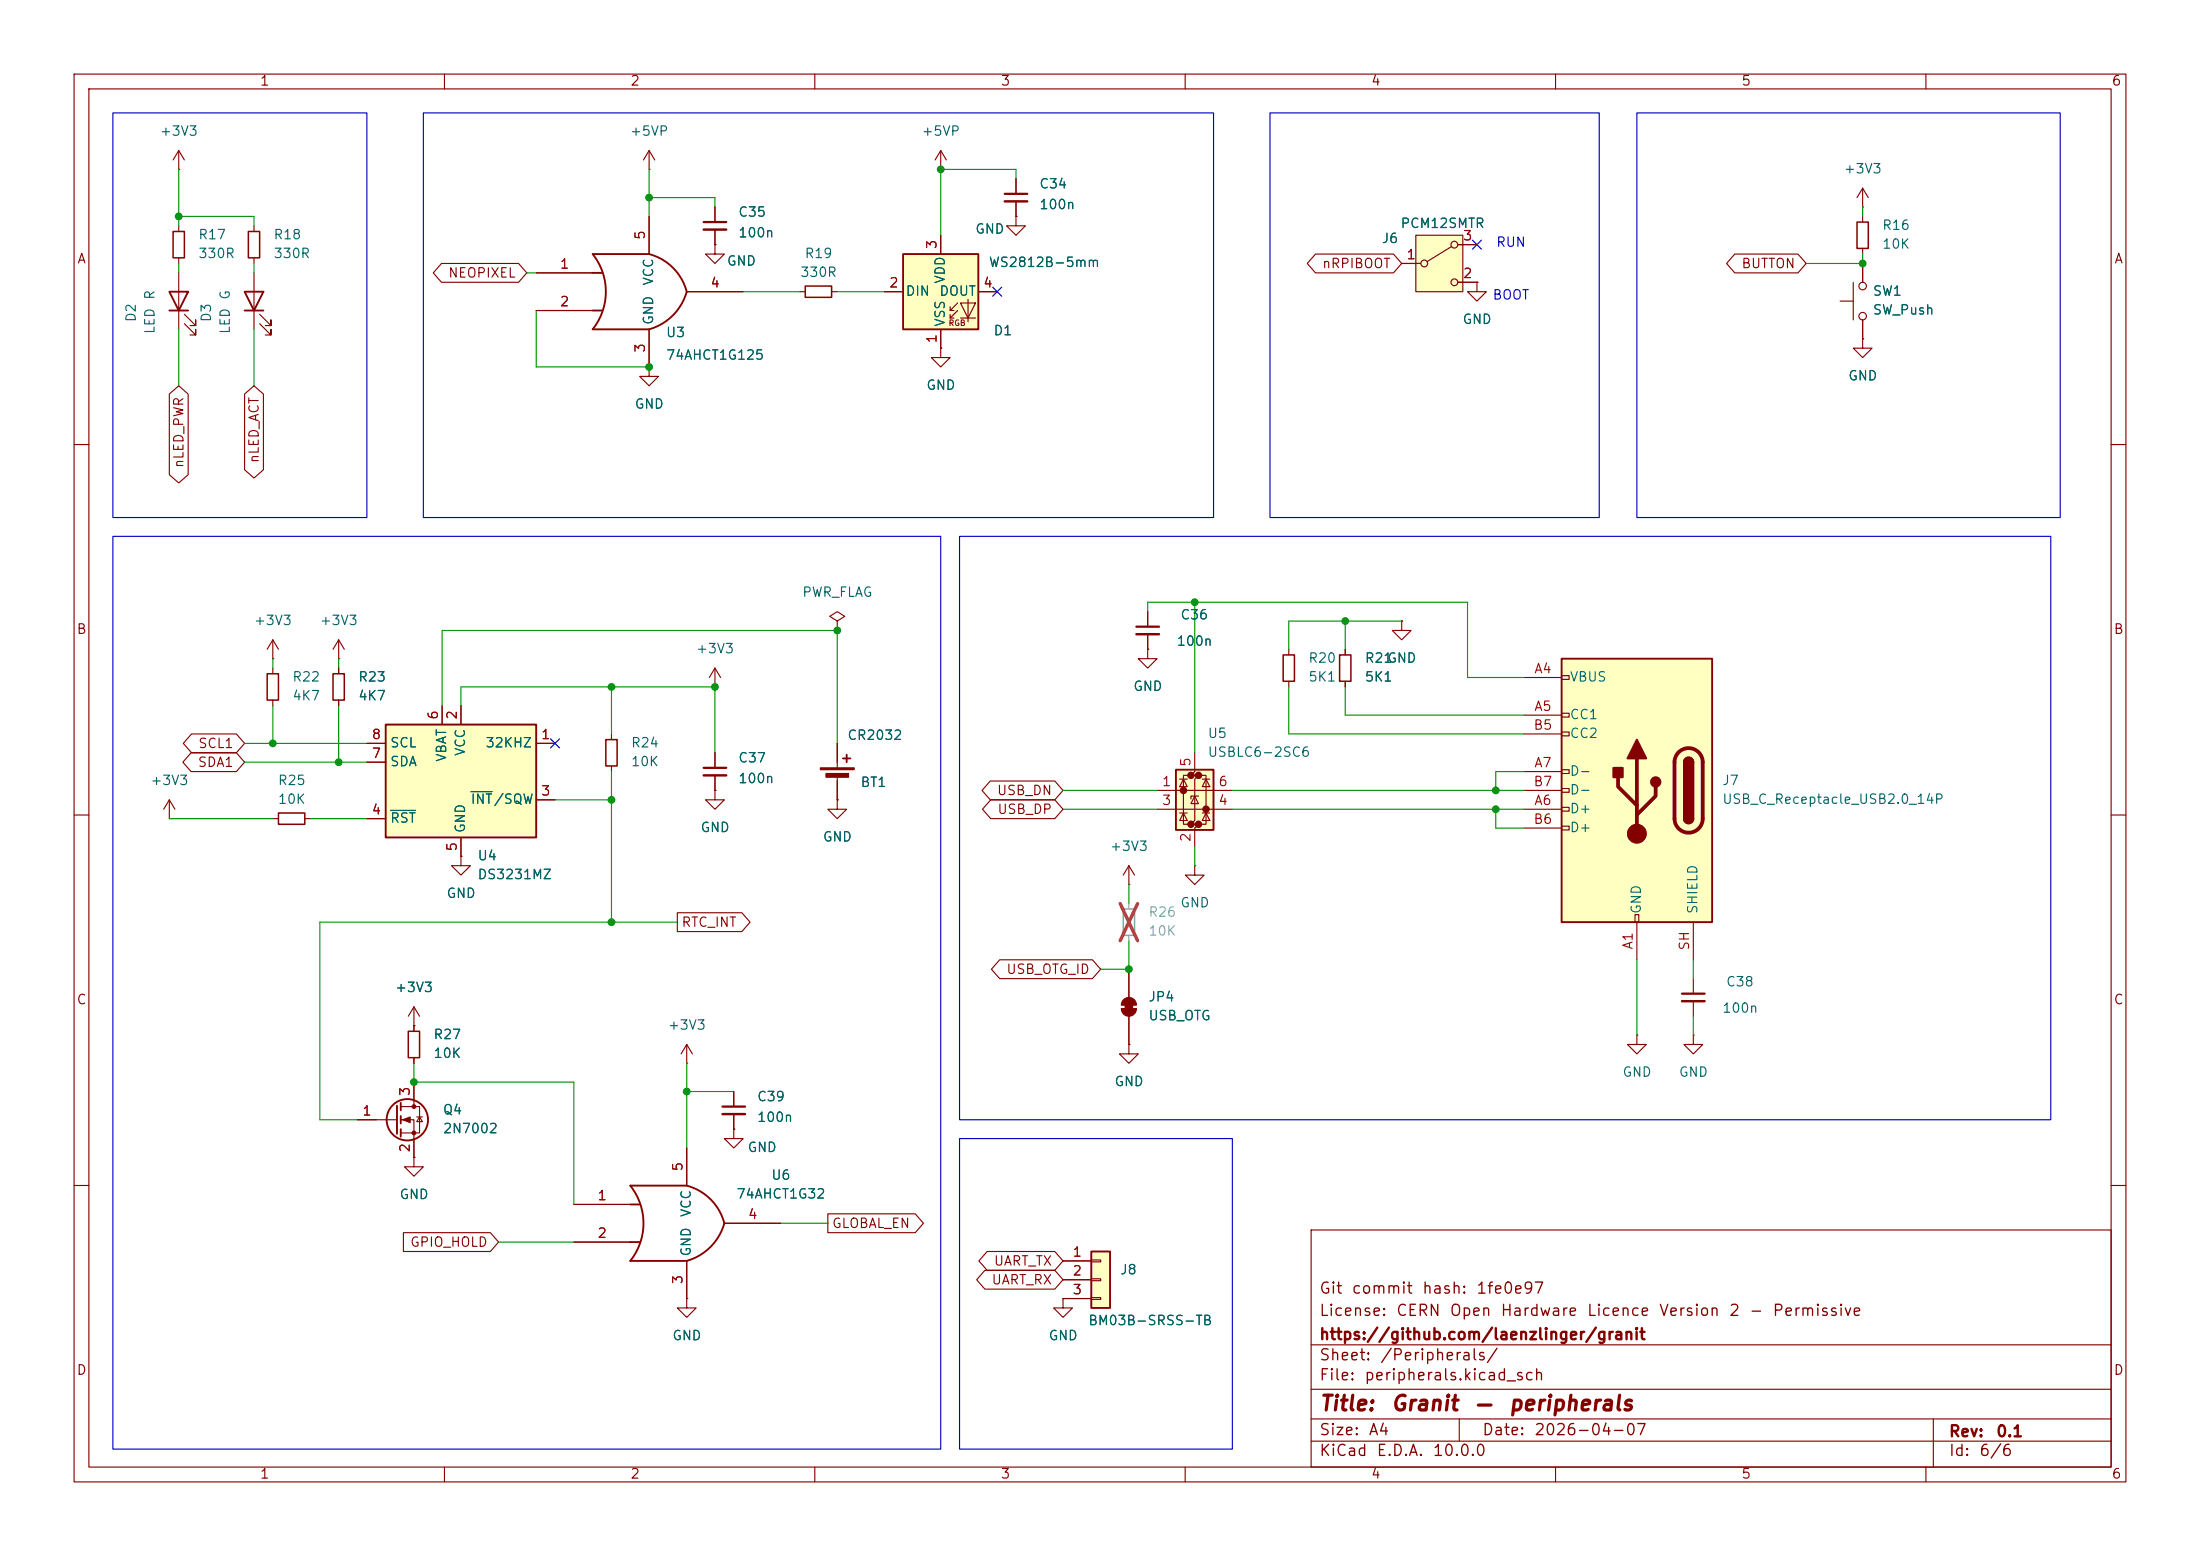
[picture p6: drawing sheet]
<svg xmlns="http://www.w3.org/2000/svg" width="297mm" height="210mm" viewBox="0 0 297 210" stroke-linecap="round" stroke-linejoin="round" font-family="sans-serif">
<g fill="none" stroke="#840000" stroke-width=".15">
<path d="M10 10h277v190h-277zM12 12h273v186h-273zM60 10v2M110 10v2M160 10v2M210 10v2M260 10v2M24.1 30.5v.7M24.1 34.8v.8M10 60h2M285 60h2M10 110h2"/>
<path d="M285 110h2M10 160h2M177 166h108v32h-108zM285 160h2M60 198v2M110 198v2M160 198v2M177 194.5h108M177 191.5h108M177 187.5h108M177 181.5h108M197 191.5v3"/>
<path d="M210 198v2M260 198v2M261 191.5v6.5"/>
</g>
<path d="M23.4 31.2h1.5v3.6h-1.5z" fill="none" stroke="#840000" stroke-width=".2"/>
<path d="M52.1 97.8h20.3v15.2h-20.3z" fill="#ffffc2"/>
<path d="M52.1 97.8h20.3v15.2h-20.3z" fill="none" stroke="#840000" stroke-width=".25"/>
<g fill="none" stroke="#840000" stroke-width=".15">
<path d="M87.6 22.9h.1M87.6 20.3l-.7 1.3M87.6 20.3l.8 1.3M87.6 20.3v2.6M96.5 33v1.3h1.3l-1.3 1.3-1.3-1.3h1.3M96.5 33h.1M96.5 27.9v2.1M96.5 31v2M107.9 39.4h.8M112.3 39.4h.7M127 22.9h.1M127 20.3l-.8 1.3"/>
<path d="M127 20.3l.8 1.3M127 20.3v2.6M87.6 49.5v1.3h1.3l-1.3 1.3-1.2-1.3h1.2M87.6 49.5h.1M59.7 95.3v2.5M62.2 95.3v2.5M82.5 99.1v.7M49.5 100.3h2.6M49.5 110.5h2.6M49.5 102.9h2.6M62.2 113v2.6M72.4 100.3h2.5"/>
<path d="M72.4 108h2.5M82.5 103.4v.7"/>
</g>
<path d="M52.7 109.4h3.4M63.6 106.8h2.8" fill="none" stroke="#006464" stroke-width=".15"/>
<path d="M108.7 38.6h3.6v1.5h-3.6zM81.8 99.8h1.5v3.6h-1.5z" fill="none" stroke="#840000" stroke-width=".2"/>
<path d="M95 30h3" fill="none" stroke="#840000" stroke-width=".3"/>
<path d="M95 31h3" fill="none" stroke="#840000" stroke-width=".33"/>
<g fill="#ffffc2">
<path d="M80 36.8h1.3z"/>
<path d="M80 41.9h1.3z"/>
</g>
<path d="M80 34.3h7.6M80 44.5h7.6" fill="none" stroke="#ffffc2" stroke-width=".14"/>
<path d="M22.9 39.4h2.5l-1.3 2.5zM33 39.4h2.6l-1.3 2.5zM80 34.3h7.6a7.1 7.1 0 0 1 5.1 5.1 7.4 7.4 0 0 1-5.1 5.1h-7.6a8.1 8.1 0 0 0 0-10.2zM80 36.8h1.3M22.9 41.9h2.5M33 41.9h2.6M80 41.9h1.3" fill="none" stroke="#840000" stroke-width=".25"/>
<g fill="none" stroke="#840000" stroke-width=".15">
<path d="M24.1 36.8v7.7M34.3 30.5v.7M34.3 34.8v.8M34.3 36.8v7.7M72.4 36.8h7.6M87.6 29.2v5.1M92.7 39.4h7.6M24.9 43.7l1.5 1.5v-.7v.7h-.7M24.9 42.4l1.5 1.5v-.7v.7h-.7M35.1 43.7l1.5 1.5v-.7v.7h-.8M35.1 42.4l1.5 1.5v-.7v.7h-.8M72.4 41.9h7.6"/>
<path d="M87.6 44.5v5M36.8 88.9h.1M36.8 86.4v2.5M36.8 90.2v.7M36.8 94.5v.8M36.8 86.4l-.7 1.2M36.8 86.4l.8 1.2M45.7 88.9h.1M45.7 86.4v2.5M45.7 90.2v.7M45.7 94.5v.8M45.7 86.4l-.7 1.2"/>
<path d="M45.7 86.4l.8 1.2M113 83.8l1-.6-1-.6-1 .6 1 .6v1.3M113 85.1h.1M62.2 115.6v1.2h1.3l-1.3 1.3-1.2-1.3h1.2M62.2 115.6h.1M152.4 119.4h.1M152.4 116.8l-.8 1.3M152.4 116.8l.8 1.3M152.4 116.8v2.6M161.3 116.8v1.3h1.3l-1.3 1.3-1.3-1.3h1.3M161.3 116.8h.1M151.4 136.1h2"/>
<path d="M151.4 135.6h2M152.4 130.8v3.8M152.4 137.2v3.8M221 139.7v1.3h1.2l-1.2 1.2-1.3-1.2h1.3M221 139.7h.1M92.7 143.5h.1M92.7 141l-.8 1.2M92.7 141l.8 1.2M92.7 141v2.5M99.1 152.4v1.3h1.2l-1.2 1.2-1.3-1.2h1.3M99.1 152.4h.1M99.1 147.3v2.1"/>
<path d="M99.1 150.4v2M152.4 141v1.2h1.3l-1.3 1.3-1.3-1.3h1.3M152.4 141h.1M92.7 175.3v1.2h1.3l-1.3 1.3-1.3-1.3h1.3M92.7 175.3h.1"/>
</g>
<path d="M33.5 31.2h1.6v3.6h-1.6zM36.1 90.9h1.5v3.6h-1.5zM45 90.9h1.5v3.6h-1.5z" fill="none" stroke="#840000" stroke-width=".2"/>
<path d="M151.6 122.7h1.6v3.5h-1.6z" fill="none" stroke="#9c9b98" stroke-width=".2"/>
<path d="M152.4 121.9v.8M152.4 126.2v.8" fill="none" stroke="#9c9b98" stroke-width=".15"/>
<path d="M151.2 122l2.4 5M153.6 122l-2.4 5" fill="none" stroke="#e12e31" stroke-width=".46"/>
<g fill="#840000" stroke="#840000" stroke-width=".15">
<path d="M151.9 135.4h1v1h-1z"/>
<path d="M151.4 136.1h2a1.02 1.02 0 0 1-1 1.1 1.02 1.02 0 0 1-1-1.1z"/>
<path d="M151.7 134.9a1.02 1.02 0 0 1 1.1-.2 1.02 1.02 0 0 1 .6 .9h-2l.1-.4z"/>
</g>
<path d="M97.5 149.4h3.1" fill="none" stroke="#840000" stroke-width=".3"/>
<path d="M97.5 150.4h3.1" fill="none" stroke="#840000" stroke-width=".33"/>
<g fill="#ffffc2">
<path d="M85.1 162.6h1.3z"/>
<path d="M85.1 167.6h1.3z"/>
</g>
<path d="M85.1 160h7.6M85.1 170.2h7.6" fill="none" stroke="#ffffc2" stroke-width=".14"/>
<path d="M85.1 160h7.6a7.1 7.1 0 0 1 5.1 5.1 7.4 7.4 0 0 1-5.1 5.1h-7.6a8.1 8.1 0 0 0 0-10.2zM85.1 162.6h1.3M85.1 167.6h1.3" fill="none" stroke="#840000" stroke-width=".25"/>
<g fill="none" stroke="#840000" stroke-width=".15">
<path d="M96.5 92.7h.1M96.5 90.2l-.7 1.2M96.5 90.2l.8 1.2M96.5 90.2v2.5M22.9 110.5h.1M22.9 108l-.8 1.2M22.9 108l.7 1.2M22.9 108v2.5M36.8 110.5h.8M41.1 110.5h.8M92.7 154.9v5.1M77.5 162.6h7.6"/>
<path d="M77.5 167.6h7.6M92.7 170.2v5.1M97.8 165.1h7.6"/>
</g>
<path d="M37.6 109.7h3.5v1.6h-3.5z" fill="none" stroke="#840000" stroke-width=".2"/>
<path d="M158.7 103.9h5.1v8.1h-5.1z" fill="#ffffc2"/>
<g fill="#840000" stroke="#840000" stroke-width=".51">
<circle cx="159.8" cy="106.7" r=".25"/>
<circle cx="160.8" cy="104.6" r=".25"/>
<circle cx="160.8" cy="111.3" r=".25"/>
<circle cx="161.8" cy="104.6" r=".25"/>
<circle cx="161.8" cy="111.3" r=".25"/>
<circle cx="162.8" cy="109.2" r=".25"/>
</g>
<g fill="none" stroke="#840000" stroke-width=".15">
<path d="M156.2 106.7h10.2M156.2 109.2h10.2M159.3 109.7h1M159.3 105.2h1M159.8 105.2l.5 1h-1zM159.8 109.7l.5 1h-1zM160.8 104.6h-1v6.7h1M161.3 101.6v2.5l-.5 .5h1l-.5 .6v5.5l-.5 .6h1l-.5 .5v2.5M161.3 107.4l.5 1.1h-1zM161.8 107.4h-1v.4M161.8 104.6h1v6.7h-1M162.3 109.7h1"/>
<path d="M162.3 105.2h1M162.8 105.2l.5 1h-1zM162.8 109.7l.5 1h-1z"/>
</g>
<path d="M158.7 103.9h5.1v8.1h-5.1z" fill="none" stroke="#840000" stroke-width=".25"/>
<path d="M210.8 88.9h20.3v35.6h-20.3z" fill="#ffffc2"/>
<g fill="none" stroke="#840000" stroke-width=".15">
<path d="M24.1 22.9h.1M24.1 20.3l-.7 1.3M24.1 20.3l.8 1.3M24.1 20.3v2.6M250.2 38.1v5.1M251.5 27.9h.1M251.5 25.4v2.5M251.5 29.2v.8M251.5 33.5v.8M251.5 35.6v2.5M251.5 25.4l-.8 1.3M251.5 25.4l.7 1.3"/>
<path d="M248.4 40.6h1.8M251.5 45.7v1.3h1.2l-1.2 1.3-1.3-1.3h1.3M251.5 45.7h.1M251.5 43.2v2.5M205.7 91.4h5.1M205.7 96.5h5.1M205.7 99.1h5.1M210.8 91.2h1v.5h-1zM210.8 96.3h1v.5h-1zM210.8 98.8h1v.5h-1zM205.7 109.2h5.1M205.7 104.1h5.1"/>
<path d="M205.7 111.8h5.1M205.7 106.7h5.1M210.8 103.9h1v.5h-1zM210.8 106.4h1v.5h-1zM210.8 109h1v.5h-1zM210.8 111.5h1v.5h-1zM55.9 138.4h.1M55.9 135.9v3.3M55.9 135.9l-.8 1.3M55.9 135.9l.7 1.3M220.7 123.4h.5v1.1h-.5zM221 124.5v5"/>
<path d="M228.6 139.7v1.3h1.3l-1.3 1.2-1.3-1.2h1.3M228.6 139.7h.1M228.6 124.5v5M228.6 132.1v2M228.6 135.1v2.1M48.3 151.1h5.3M54.1 149.4h2.5v3.5h-2.5M54.1 151.1h1.8v5.1M55.9 156.2v1.3h1.2l-1.2 1.3-1.3-1.3h1.3M55.9 156.2h.1M55.9 142.7v.8M55.9 146.1v3.3"/>
<path d="M56.3 150.7h.7M56.6 150.7l.4 .7h-.7z"/>
<circle cx="251.5" cy="38.6" r=".51"/>
<circle cx="251.5" cy="42.7" r=".51"/>
</g>
<g fill="none" stroke="#840000" stroke-width=".25">
<path d="M210.8 88.9h20.3v35.6h-20.3zM227.3 102.9a.64 .64 0 0 1 .7-.7 .64 .64 0 0 1 .6 .7M227.3 110.5a.64 .64 0 0 0 .7 .6 .64 .64 0 0 0 .6-.6M53.6 149.2v3.8M54.1 148.8v1.1M54.1 150.6v1M54.1 152.4v1"/>
<circle cx="55" cy="151.1" r="2.79"/>
</g>
<path d="M218.4 104.9v1.3l2.6 2.5M221 102.4v10.1M223.5 106.2v1.2l-2.5 2.6M226.6 101.5a1.9 1.9 0 0 1 2.1-.4 1.9 1.9 0 0 1 1.2 1.8v7.6a1.91 1.91 0 0 1-1.9 1.9 1.91 1.91 0 0 1-1.9-1.9v-7.6a1.9 1.9 0 0 1 .5-1.4z" fill="none" stroke="#840000" stroke-width=".51"/>
<g fill="#840000" stroke="#840000" stroke-width=".25">
<path d="M227.3 102.9h1.3v7.6h-1.3z"/>
<path d="M227.5 102.4a.64 .64 0 0 1 .7-.1 .64 .64 0 0 1 .4 .6h-1.3z"/>
<path d="M227.3 110.5h1.3a.64 .64 0 0 1-.6 .6 .64 .64 0 0 1-.7-.6z"/>
<path d="M221 99.8l1.2 2.6h-2.5z"/>
<path d="M217.8 103.6h1.3v1.3h-1.3z"/>
<circle cx="223.5" cy="105.5" r=".63"/>
</g>
<g fill="#840000" stroke="#840000" stroke-width=".15">
<path d="M54.4 151.1l1-.4v.8z"/>
<circle cx="221" cy="112.5" r="1.27"/>
<circle cx="55.9" cy="149.4" r=".25"/>
<circle cx="55.9" cy="152.9" r=".25"/>
</g>
<path d="M227.1 134.1h3" fill="none" stroke="#840000" stroke-width=".3"/>
<path d="M227.1 135.1h3" fill="none" stroke="#840000" stroke-width=".33"/>
<path d="M250.7 30h1.5v3.5h-1.5zM55.1 139.2h1.5v3.5h-1.5z" fill="none" stroke="#840000" stroke-width=".2"/>
<path d="M191.1 31.8h6.4v7.6h-6.4z" fill="#ffffc2"/>
<g fill="none" stroke="#840000" stroke-width=".15">
<path d="M189.2 35.6h2.6M191.1 31.8h6.4v7.6h-6.4zM196 33.3l-3.3 2M196.8 38.1h2.6M196.8 33h2.6"/>
<circle cx="192.3" cy="35.6" r=".46"/>
<circle cx="196.3" cy="33" r=".46"/>
<circle cx="196.3" cy="38.1" r=".46"/>
</g>
<path d="M147.3 168.9h2.6v7.6h-2.6z" fill="#ffffc2"/>
<path d="M147.3 168.9h2.6v7.6h-2.6z" fill="none" stroke="#840000" stroke-width=".25"/>
<path d="M127 47v1.3h1.3l-1.3 1.2-1.3-1.2h1.3M127 47h.1M154.9 82.6v2M154.9 85.6v2M143.5 175.3v1.2h1.3l-1.3 1.3-1.3-1.3h1.3M143.5 175.3h.1M143.5 170.2h3.8M143.5 172.7h3.8M143.5 175.3h3.8M147.3 170.1h1.3v.2h-1.3zM147.3 172.6h1.3v.2h-1.3zM147.3 175.1h1.3v.3h-1.3z" fill="none" stroke="#840000" stroke-width=".15"/>
<path d="M153.4 84.6h3.1" fill="none" stroke="#840000" stroke-width=".3"/>
<path d="M153.4 85.6h3.1" fill="none" stroke="#840000" stroke-width=".33"/>
<path d="M121.9 34.3h10.2v10.2h-10.2z" fill="#ffffc2"/>
<g fill="none" stroke="#840000" stroke-width=".15">
<path d="M59.6 35.6h10.4l1.1 1.2-1.1 1.3h-10.4l-1.1-1.3zM72.4 36.8h7.6M87.6 29.2v5.1M92.7 39.4h7.6M96.5 33h.1M96.5 27.9v2.1M96.5 31v2M119.4 39.4h2.5M127 31.8v2.5M132.1 39.4h2.5M137.2 29.2v1.3h1.2l-1.2 1.3-1.3-1.3h1.3M137.2 29.2h.1"/>
<path d="M137.2 24.1v2.1M137.2 27.2v2M177.6 34.3h10.5l1.1 1.3-1.1 1.2h-10.5l-1.1-1.2zM189.2 35.6h2.6M196.8 38.1h2.6M196.8 33h2.6M199.4 38.1v1.3h1.3l-1.3 1.2-1.3-1.2h1.3M199.4 38.1h.1M234.2 34.3h8.5l1.1 1.3-1.1 1.2h-8.5l-1.1-1.2zM251.5 35.6v2.5M22.9 53.2l1.2-1.1 1.3 1.1v10.9l-1.3 1.1-1.2-1.1zM33 53.2l1.3-1.1 1.3 1.1v10.2l-1.3 1.1-1.3-1.1z"/>
<path d="M72.4 41.9h7.6M87.6 49.5h.1M87.6 44.5v5M127 47h.1M127 44.5v2.5M128.3 41.9h.5M128.3 42.9h.5M129.3 40.9l-1 1v-.5M129.3 41.9l-1 1v-.5M129.7 40.9h2l-1 2zM129.7 42.9h2M130.7 40.4v3"/>
<path d="M251.5 45.7h.1M251.5 43.2v2.5M25.9 99.1h6l1.1 1.2-1.1 1.3h-6l-1.2-1.3zM45.7 90.2v.7M45.7 94.5v.8M59.7 95.3v2.5M62.2 95.3v2.5M154.9 87.6v1.3h1.3l-1.3 1.3-1.2-1.3h1.2M154.9 87.6h.1M154.9 82.6v2M154.9 85.6v2M174 87.6v.8"/>
<path d="M174 91.9v.8M181.6 87.6v.8M181.6 91.9v.8M189.2 83.8v1.3h1.3l-1.3 1.3-1.2-1.3h1.2M189.2 83.8h.1M25.8 101.6h6.1l1.1 1.3-1.1 1.2h-6.1l-1.1-1.2zM49.5 100.3h2.6M49.5 110.5h2.6M49.5 102.9h2.6M62.2 115.6h.1M62.2 113v2.6M72.4 100.3h2.5"/>
<path d="M72.4 108h2.5M96.5 106.7v1.3h1.3l-1.3 1.2-1.3-1.2h1.3M96.5 106.7h.1M96.5 101.6v2M96.5 104.6v2.1M113 108v1.2h1.3l-1.3 1.3-1.2-1.3h1.2M113 108h.1M113 100.3v3.3M113 104.6v3.4M133.7 105.4h8.7l1.1 1.3-1.1 1.3h-8.7l-1.1-1.3zM133.7 107.9h8.7l1.1 1.3-1.1 1.3h-8.7l-1.1-1.3zM55.9 138.4h.1"/>
<path d="M55.9 138.4v.8M91.4 123.2h8.8l1.1 1.3-1.1 1.2h-8.8zM135 129.5h12.5l1.1 1.3-1.1 1.3h-12.5l-1.2-1.3zM152.4 130.8v3.8M152.4 137.2v3.8M48.3 151.1h2.5M55.9 156.2h.1M55.9 142.7v.8M55.9 146.1v2.5M55.9 153.7v2.5M92.7 154.9v5.1M99.1 152.4h.1"/>
<path d="M99.1 147.3v2.1M99.1 150.4v2M152.4 141h.1M54.5 166.4h11.7l1.1 1.2-1.1 1.3h-11.7zM77.5 162.6h7.6M77.5 167.6h7.6M92.7 175.3h.1M92.7 170.2v5.1M97.8 165.1h7.6M111.8 163.8h11.8l1.1 1.3-1.1 1.3h-11.8zM133 171.4h9.4l1.1 1.3-1.1 1.3h-9.4l-1.2-1.3zM133.3 168.9h9.1l1.1 1.3-1.1 1.3h-9.1l-1.1-1.3z"/>
<path d="M143.5 175.3h.1M143.5 170.2h3.8M143.5 172.7h3.8M143.5 175.3h3.8"/>
</g>
<path d="M121.9 34.3h10.2v10.2h-10.2zM113.8 102.4h1M114.3 101.9v1" fill="none" stroke="#840000" stroke-width=".25"/>
<g fill="#840000" stroke="#840000" stroke-width=".15">
<path d="M110.7 103.6h4.6v.3h-4.6z"/>
<path d="M111.5 104.4h3.1v.5h-3.1z"/>
</g>
<path d="M173.2 88.4h1.6v3.5h-1.6zM180.8 88.4h1.6v3.5h-1.6z" fill="none" stroke="#840000" stroke-width=".2"/>
<path d="M135.6 26.2h3.1M95 103.6h3" fill="none" stroke="#840000" stroke-width=".3"/>
<path d="M135.6 27.2h3.1M95 104.6h3" fill="none" stroke="#840000" stroke-width=".33"/>
<g fill="none" stroke="#009600" stroke-width=".15">
<path d="M24.1 22.9v7.6M24.1 35.6v1.2M24.1 29.2h10.2v1.3M34.3 35.6v1.2M71.1 36.8h1.3M87.6 22.9v6.3M87.6 26.7h8.9v1.2M100.3 39.4h7.6M113 39.4h6.4M137.2 24.1v-1.2h-10.2v8.9M251.5 27.9v1.3M251.5 34.3v1.3h-7.7"/>
<path d="M24.1 44.5v7.6M34.3 44.5v7.6M72.4 41.9v7.6h15.2M36.8 88.9v1.3M36.8 95.3v5M45.7 88.9v1.3M45.7 95.3v7.6M59.7 95.3v-10.2h53.3v15.2M62.2 95.3v-2.6h34.3v8.9M82.5 92.7v6.4M154.9 82.6v-1.3h43.2v10.1h7.6M161.3 81.3v20.3"/>
<path d="M174 92.7v6.4h31.7M181.6 83.8v3.8M181.6 92.7v3.8h24.1M189.2 83.8h-15.2v3.8M22.9 110.5h13.9M33 100.3h16.5M33 102.9h16.5M41.9 110.5h7.6M74.9 108h7.6M82.5 104.1v20.4M143.5 109.2h12.7M143.5 106.7h12.7"/>
<path d="M152.4 119.4v2.5M161.3 114.3v2.5M166.4 109.2h39.3M166.4 106.7h39.3M201.9 109.2v2.6h3.8M205.7 104.1h-3.8v2.6M91.4 124.5h-48.2v26.6h5.1M152.4 127v3.8h-3.8M221 129.5v10.2M228.6 129.5v2.6M228.6 137.2v2.5M55.9 143.5v2.6h21.6v16.5"/>
<path d="M92.7 147.3h6.4M92.7 143.5v11.4M67.3 167.6h10.2M105.4 165.1h6.4"/>
</g>
<path d="M134 38.8l1.2 1.2M135.2 38.8l-1.2 1.2M198.8 32.4l1.2 1.2M200 32.4l-1.2 1.2M74.3 99.7l1.2 1.2M75.5 99.7l-1.2 1.2" fill="none" stroke="#000084" stroke-width=".15"/>
<path d="M15.2 15.2h34.3v54.7h-34.3zM57.1 15.2h106.7v54.7h-106.7zM171.4 15.2h44.5v54.7h-44.5zM221 15.2h57.1v54.7h-57.1zM15.2 72.4h111.8v123.2h-111.8zM129.5 72.4h147.4v78.7h-147.4zM129.5 153.7h36.9v41.9h-36.9z" fill="none" stroke="#0000c2" stroke-width=".15"/>
<path d="M52.7 109.4h3.4M63.6 106.8h2.8" fill="none" stroke="#006464" stroke-width=".15"/>
<g fill="#009600" stroke="#009600" stroke-width=".14">
<circle cx="201.9" cy="106.7" r=".46"/>
<circle cx="201.9" cy="109.2" r=".46"/>
<circle cx="161.3" cy="81.3" r=".46"/>
<circle cx="181.6" cy="83.8" r=".46"/>
<circle cx="82.5" cy="108" r=".46"/>
<circle cx="82.5" cy="124.5" r=".46"/>
<circle cx="92.7" cy="147.3" r=".46"/>
<circle cx="152.4" cy="130.8" r=".46"/>
<circle cx="24.1" cy="29.2" r=".46"/>
<circle cx="87.6" cy="26.7" r=".46"/>
<circle cx="96.5" cy="92.7" r=".46"/>
<circle cx="87.6" cy="49.5" r=".46"/>
<circle cx="82.5" cy="92.7" r=".46"/>
<circle cx="113" cy="85.1" r=".46"/>
<circle cx="127" cy="22.9" r=".46"/>
<circle cx="55.9" cy="146.1" r=".46"/>
<circle cx="251.5" cy="35.6" r=".46"/>
<circle cx="45.7" cy="102.9" r=".46"/>
<circle cx="36.8" cy="100.3" r=".46"/>
</g>
<g font-size="2" fill="#840000">
<text x="178" y="190.9">Title:</text>
<text x="187.7" y="190.9">Granit</text>
<text x="198.9" y="190.9">—</text>
<text x="203.5" y="190.9">peripherals</text>
</g>
<g font-size="1.5" fill="#840000">
<text x="178" y="178">License:</text>
<text x="178" y="175">Git</text>
<text x="182.4" y="175">commit</text>
<text x="188.4" y="178">CERN</text>
<text x="191.9" y="175">hash:</text>
<text x="195.6" y="178">Open</text>
<text x="199.2" y="175">1fe0e97</text>
<text x="202.5" y="178">Hardware</text>
<text x="214.1" y="178">Licence</text>
<text x="223.9" y="178">Version</text>
<text x="233.3" y="178">2</text>
<text x="236" y="178">-</text>
<text x="239.2" y="178">Permissive</text>
<text x="178" y="184">Sheet:</text>
<text x="178" y="181.2">https://github.com/laenzlinger/granit</text>
<text x="186.2" y="184">/Peripherals/</text>
<text x="178" y="186.7">File:</text>
<text x="184.1" y="186.7">peripherals.kicad_sch</text>
<text x="178" y="196.9">KiCad</text>
<text x="178" y="194.1">Size:</text>
<text x="184.7" y="194.1">A4</text>
<text x="185.7" y="196.9">E.D.A.</text>
<text x="193.3" y="196.9">10.0.0</text>
<text x="200" y="194.1">Date:</text>
<text x="207" y="194.1">2026-04-07</text>
<text x="263" y="194.3">Rev:</text>
<text x="263" y="196.9">Id:</text>
<text x="267.1" y="196.9">6/6</text>
<text x="269.4" y="194.3">0.1</text>
</g>
<g font-size="1.3" fill="#840000">
<text x="35" y="11.9">1</text>
<text x="85" y="11.9">2</text>
<text x="135" y="11.9">3</text>
<text x="185" y="11.9">4</text>
<text x="235" y="11.9">5</text>
<text x="285" y="11.9">6</text>
<text x="10.3" y="35.9">A</text>
<text x="285.3" y="35.9">A</text>
<text x="60.4" y="37.8">NEOPIXEL</text>
<text x="178.4" y="36.5">nRPIBOOT</text>
<text x="235" y="36.5">BUTTON</text>
<text x="25.1" y="63.3" transform="rotate(-90 25.1 63.3)">nLED_PWR</text>
<text x="35.2" y="62.6" transform="rotate(-90 35.2 62.6)">nLED_ACT</text>
<text x="10.3" y="85.9">B</text>
<text x="285.3" y="85.9">B</text>
<text x="26.7" y="101.3">SCL1</text>
<text x="26.6" y="103.8">SDA1</text>
<text x="134.5" y="107.6">USB_DN</text>
<text x="134.6" y="110.2">USB_DP</text>
<text x="91.9" y="125.4">RTC_INT</text>
<text x="135.8" y="131.8">USB_OTG_ID</text>
<text x="10.3" y="135.9">C</text>
<text x="285.3" y="135.9">C</text>
<text x="112.2" y="166.1">GLOBAL_EN</text>
<text x="55.3" y="168.6">GPIO_HOLD</text>
<text x="133.8" y="173.7">UART_RX</text>
<text x="134.1" y="171.1">UART_TX</text>
<text x="10.3" y="185.9">D</text>
<text x="285.3" y="185.9">D</text>
<text x="35" y="199.9">1</text>
<text x="85" y="199.9">2</text>
<text x="135" y="199.9">3</text>
<text x="185" y="199.9">4</text>
<text x="235" y="199.9">5</text>
<text x="285" y="199.9">6</text>
</g>
<g font-size="1.3" fill="#006464">
<text x="21.5" y="18.6">+3V3</text>
<text x="85" y="18.6">+5VP</text>
<text x="124.3" y="18.6">+5VP</text>
<text x="248.8" y="23.7">+3V3</text>
<text x="99.6" y="29.6">C35</text>
<text x="140.2" y="28.5">100n</text>
<text x="140.2" y="25.8">C34</text>
<text x="26.7" y="35.2">330R</text>
<text x="26.7" y="32.6">R17</text>
<text x="36.8" y="35.2">330R</text>
<text x="36.8" y="32.6">R18</text>
<text x="99.6" y="32.4">100n</text>
<text x="108.5" y="35.2">R19</text>
<text x="131.6" y="31.9">GND</text>
<text x="186.4" y="33.1">J6</text>
<text x="189" y="31.1">PCM12SMTR</text>
<text x="254" y="31.3">R16</text>
<text x="254" y="33.9">10K</text>
<text x="21.2" y="40.6" transform="rotate(-90 21.2 40.6)">R</text>
<text x="31.3" y="40.6" transform="rotate(-90 31.3 40.6)">G</text>
<text x="88.5" y="38.6" transform="rotate(-90 88.5 38.6)">VCC</text>
<text x="98" y="36.2">GND</text>
<text x="107.9" y="37.7">330R</text>
<text x="122.2" y="40.2">DIN</text>
<text x="126.7" y="40.2">DOUT</text>
<text x="127.9" y="38.4" transform="rotate(-90 127.9 38.4)">VDD</text>
<text x="133.4" y="36.4">WS2812B-5mm</text>
<text x="252.7" y="40.2">SW1</text>
<text x="18.6" y="43.6" transform="rotate(-90 18.6 43.6)">D2</text>
<text x="21.2" y="45.2" transform="rotate(-90 21.2 45.2)">LED</text>
<text x="28.8" y="43.6" transform="rotate(-90 28.8 43.6)">D3</text>
<text x="31.3" y="45.2" transform="rotate(-90 31.3 45.2)">LED</text>
<text x="88.5" y="43.9" transform="rotate(-90 88.5 43.9)">GND</text>
<text x="89.8" y="45.8">U3</text>
<text x="127.9" y="44.2" transform="rotate(-90 127.9 44.2)">VSS</text>
<text x="134" y="45.6">D1</text>
<text x="197.4" y="44">GND</text>
<text x="252.7" y="42.8">SW_Push</text>
<text x="89.8" y="48.9">74AHCT1G125</text>
<text x="125" y="52.9">GND</text>
<text x="249.4" y="51.7">GND</text>
<text x="85.6" y="55.5">GND</text>
<text x="108.2" y="80.9">PWR_FLAG</text>
<text x="159.3" y="83.9">C36</text>
<text x="34.2" y="84.7">+3V3</text>
<text x="43.1" y="84.7">+3V3</text>
<text x="93.9" y="88.5">+3V3</text>
<text x="158.8" y="87.5">100n</text>
<text x="176.5" y="89.8">R20</text>
<text x="184.2" y="89.8">R21</text>
<text x="187.2" y="89.8">GND</text>
<text x="39.4" y="92.3">R22</text>
<text x="39.4" y="94.8">4K7</text>
<text x="48.3" y="92.3">R23</text>
<text x="48.3" y="94.8">4K7</text>
<text x="152.9" y="93.6">GND</text>
<text x="176.5" y="92.3">5K1</text>
<text x="184.2" y="92.3">5K1</text>
<text x="211.8" y="92.3">VBUS</text>
<text x="52.6" y="101.2">SCL</text>
<text x="65.4" y="101.2">32KHZ</text>
<text x="85.1" y="101.2">R24</text>
<text x="114.3" y="100.2">CR2032</text>
<text x="163" y="99.9">U5</text>
<text x="211.8" y="97.4">CC1</text>
<text x="211.8" y="99.9">CC2</text>
<text x="20.2" y="106.3">+3V3</text>
<text x="37.4" y="106.3">R25</text>
<text x="52.6" y="103.7">SDA</text>
<text x="60.6" y="102.9" transform="rotate(-90 60.6 102.9)">VBAT</text>
<text x="63.1" y="102.1" transform="rotate(-90 63.1 102.1)">VCC</text>
<text x="85.1" y="103.7">10K</text>
<text x="99.6" y="106">100n</text>
<text x="99.6" y="103.2">C37</text>
<text x="116.1" y="106.5">BT1</text>
<text x="163" y="102.5">USBLC6-2SC6</text>
<text x="211.8" y="105">D-</text>
<text x="211.8" y="107.5">D-</text>
<text x="232.4" y="106.3">J7</text>
<text x="37.4" y="108.8">10K</text>
<text x="52.6" y="111.4">RST</text>
<text x="63.1" y="112.5" transform="rotate(-90 63.1 112.5)">GND</text>
<text x="63.5" y="108.8">INT/SQW</text>
<text x="94.5" y="112.6">GND</text>
<text x="111" y="113.9">GND</text>
<text x="211.8" y="110.1">D+</text>
<text x="211.8" y="112.6">D+</text>
<text x="232.4" y="108.8">USB_C_Receptacle_USB2.0_14P</text>
<text x="64.4" y="116.4">U4</text>
<text x="64.4" y="119">DS3231MZ</text>
<text x="149.8" y="115.2">+3V3</text>
<text x="60.2" y="121.5">GND</text>
<text x="159.3" y="122.8">GND</text>
<text x="221.8" y="123.4" transform="rotate(-90 221.8 123.4)">GND</text>
<text x="229.5" y="123.4" transform="rotate(-90 229.5 123.4)">SHIELD</text>
<text x="53.2" y="134.2">+3V3</text>
<text x="154.9" y="135.5">JP4</text>
<text x="232.4" y="137">100n</text>
<text x="232.9" y="133.5">C38</text>
<text x="58.4" y="140.6">R27</text>
<text x="58.4" y="143.1">10K</text>
<text x="90.1" y="139.3">+3V3</text>
<text x="154.9" y="138">USB_OTG</text>
<text x="102.1" y="148.9">C39</text>
<text x="150.4" y="146.9">GND</text>
<text x="218.9" y="145.6">GND</text>
<text x="226.6" y="145.6">GND</text>
<text x="59.7" y="150.7">Q4</text>
<text x="59.7" y="153.3">2N7002</text>
<text x="100.8" y="155.8">GND</text>
<text x="102.1" y="151.7">100n</text>
<text x="104" y="159.5">U6</text>
<text x="53.8" y="162.2">GND</text>
<text x="93.6" y="164.4" transform="rotate(-90 93.6 164.4)">VCC</text>
<text x="99.3" y="162.1">74AHCT1G32</text>
<text x="93.6" y="169.7" transform="rotate(-90 93.6 169.7)">GND</text>
<text x="151.1" y="172.3">J8</text>
<text x="146.8" y="179.2">BM03B-SRSS-TB</text>
<text x="90.7" y="181.2">GND</text>
<text x="141.5" y="181.2">GND</text>
</g>
<g font-size="1.3" fill="#a90000">
<text x="87.4" y="32.5" transform="rotate(-90 87.4 32.5)">5</text>
<text x="126.7" y="33.7" transform="rotate(-90 126.7 33.7)">3</text>
<text x="189.8" y="35.3">1</text>
<text x="197.4" y="32.8">3</text>
<text x="75.5" y="36.6">1</text>
<text x="75.5" y="41.7">2</text>
<text x="95.8" y="39.1">4</text>
<text x="119.9" y="39.1">2</text>
<text x="132.6" y="39.1">4</text>
<text x="197.4" y="37.8">2</text>
<text x="87.4" y="47.7" transform="rotate(-90 87.4 47.7)">3</text>
<text x="126.7" y="46.4" transform="rotate(-90 126.7 46.4)">1</text>
<text x="207" y="91.2">A4</text>
<text x="50.1" y="100.1">8</text>
<text x="59.4" y="97.2" transform="rotate(-90 59.4 97.2)">6</text>
<text x="62" y="97.2" transform="rotate(-90 62 97.2)">2</text>
<text x="73" y="100.1">1</text>
<text x="206.9" y="98.8">B5</text>
<text x="207" y="96.3">A5</text>
<text x="50.1" y="102.6">7</text>
<text x="73" y="107.7">3</text>
<text x="156.8" y="106.4">1</text>
<text x="161" y="103.6" transform="rotate(-90 161 103.6)">5</text>
<text x="164.4" y="106.4">6</text>
<text x="206.9" y="106.4">B7</text>
<text x="207" y="103.9">A7</text>
<text x="50.1" y="110.2">4</text>
<text x="156.8" y="109">3</text>
<text x="161" y="113.7" transform="rotate(-90 161 113.7)">2</text>
<text x="164.4" y="109">4</text>
<text x="206.9" y="111.5">B6</text>
<text x="207" y="109">A6</text>
<text x="62" y="115" transform="rotate(-90 62 115)">5</text>
<text x="220.7" y="128.3" transform="rotate(-90 220.7 128.3)">A1</text>
<text x="228.3" y="128.4" transform="rotate(-90 228.3 128.4)">SH</text>
<text x="55.6" y="148" transform="rotate(-90 55.6 148)">3</text>
<text x="48.8" y="150.9">1</text>
<text x="55.6" y="155.6" transform="rotate(-90 55.6 155.6)">2</text>
<text x="92.5" y="158.2" transform="rotate(-90 92.5 158.2)">5</text>
<text x="80.6" y="162.3">1</text>
<text x="80.6" y="167.4">2</text>
<text x="100.9" y="164.8">4</text>
<text x="92.5" y="173.4" transform="rotate(-90 92.5 173.4)">3</text>
<text x="144.7" y="169.9">1</text>
<text x="144.7" y="172.5">2</text>
<text x="144.7" y="175">3</text>
</g>
<g font-size="1.3" fill="#0000c2">
<text x="201.9" y="33.6">RUN</text>
<text x="201.4" y="40.7">BOOT</text>
</g>
<g font-size="1.3" fill="#939391">
<text x="154.9" y="124.1">R26</text>
<text x="154.9" y="126.6">10K</text>
</g>
<text font-size=".8" fill="#840000" x="128" y="44.2">RGB</text>
</svg>
